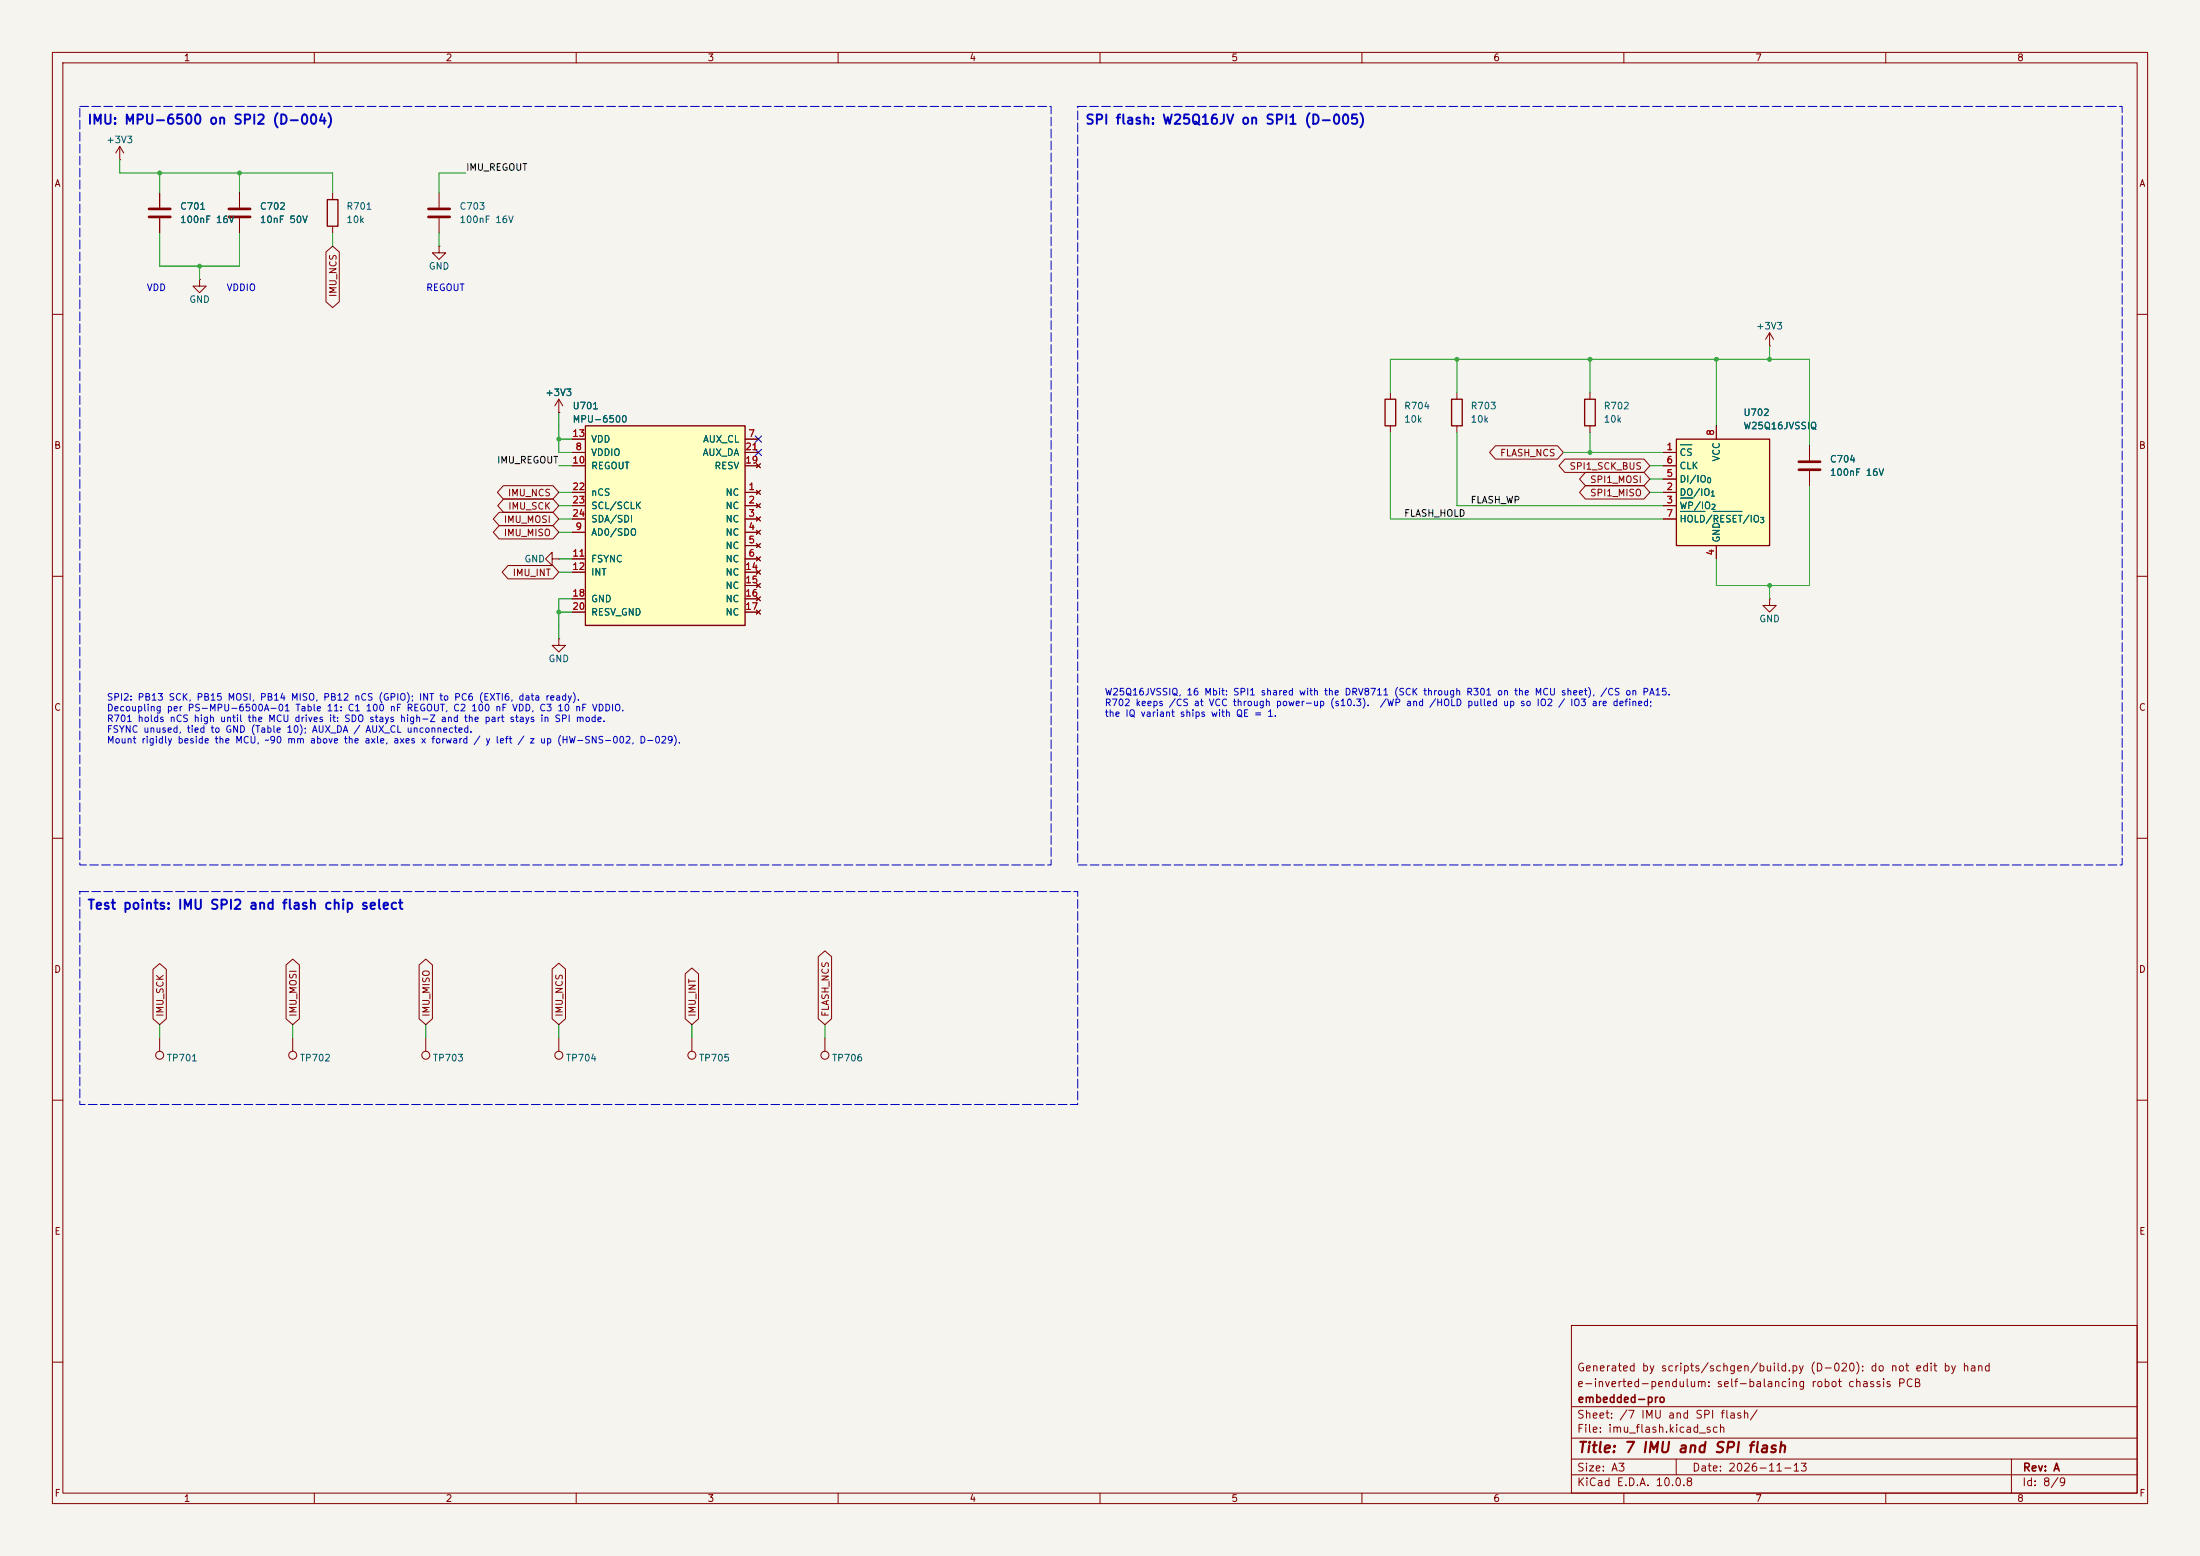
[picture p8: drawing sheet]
<svg xmlns="http://www.w3.org/2000/svg" width="420mm" height="297mm" viewBox="0 0 420 297" stroke-linecap="round" stroke-linejoin="round" font-family="sans-serif">
<path d="M0 0h420v297h-420z" fill="#f5f4ef" stroke="#f5f4ef" stroke-width=".19"/>
<g fill="none" stroke="#840000" stroke-width=".19">
<path d="M10 10h400v277h-400zM12 12h396v273h-396zM60 10v2M110 10v2M160 10v2M210 10v2M260 10v2M310 10v2M360 10v2M10 60h2M408 60h2M345.4 85.1v2.8"/>
<path d="M345.4 89.9v2.8M10 110h2M408 110h2M10 160h2M408 160h2M10 210h2M408 210h2M300 253h108v32h-108zM10 260h2M300 278.5h108M300 274.5h108M300 268.5h108"/>
<path d="M320 278.5v3M384 278.5v6.5M408 260h2M60 285v2M110 285v2M160 285v2M210 285v2M260 285v2M300 281.5h108M310 285v2M360 285v2"/>
</g>
<path d="M343.4 88.1h4.1M343.4 89.7h4.1" fill="none" stroke="#840000" stroke-width=".51"/>
<path d="M111.8 81.3h30.4v38.1h-30.4z" fill="#ffffc2"/>
<path d="M62.5 38.1h2v5.1h-2zM111.8 81.3h30.4v38.1h-30.4z" fill="none" stroke="#840000" stroke-width=".25"/>
<g fill="none" stroke="#840000" stroke-width=".19">
<path d="M30.5 36.8v2.8M63.5 36.8v1.3M83.8 36.8v2.8M30.5 41.7v2.8M63.5 43.2v1.3M83.8 41.7v2.8M109.2 94h2.6M109.2 96.5h2.6M109.2 99.1h2.6M109.2 83.8h2.6M109.2 86.4h2.6M109.2 88.9h2.6"/>
<path d="M142.2 94h2.6M142.2 96.5h2.6M142.2 99.1h2.6M142.2 83.8h2.6M142.2 86.4h2.6M142.2 88.9h2.6M144.4 93.6l.8 .8M144.4 96.1l.8 .8M144.4 98.7l.8 .7M144.4 88.5l.8 .8M145.2 93.6l-.8 .8M145.2 96.1l-.8 .8"/>
<path d="M145.2 98.7l-.8 .7M145.2 88.5l-.8 .8M109.2 101.6h2.6M109.2 106.7h2.6M109.2 109.2h2.6M109.2 114.3h2.6M109.2 116.8h2.6M142.2 101.6h2.6M142.2 104.1h2.6M142.2 106.7h2.6M142.2 109.2h2.6M142.2 111.8h2.6"/>
<path d="M142.2 114.3h2.6M142.2 116.8h2.6M144.4 101.2l.8 .8M144.4 103.8l.8 .7M144.4 106.3l.8 .8M144.4 108.8l.8 .8M144.4 111.4l.8 .7M144.4 113.9l.8 .8M144.4 116.5l.8 .7M145.2 101.2l-.8 .8M145.2 103.8l-.8 .7M145.2 106.3l-.8 .8"/>
<path d="M145.2 108.8l-.8 .8M145.2 111.4l-.8 .7M145.2 113.9l-.8 .8M145.2 116.5l-.8 .7M337.8 114.3v1.3h1.3l-1.3 1.2-1.3-1.2h1.3M337.8 114.3h.1M106.7 121.9v1.3h1.2l-1.2 1.3-1.3-1.3h1.3M106.7 121.9h.1M30.5 198.1v2.6M55.9 198.1v2.6M81.3 198.1v2.6M106.7 198.1v2.6"/>
<path d="M132.1 198.1v2.6M157.5 198.1v2.6"/>
<circle cx="30.5" cy="201.4" r=".76"/>
<circle cx="55.9" cy="201.4" r=".76"/>
<circle cx="81.3" cy="201.4" r=".76"/>
<circle cx="106.7" cy="201.4" r=".76"/>
<circle cx="132.1" cy="201.4" r=".76"/>
<circle cx="157.5" cy="201.4" r=".76"/>
</g>
<path d="M28.4 39.9h4.1M81.8 39.9h4.1M28.4 41.4h4.1M81.8 41.4h4.1" fill="none" stroke="#840000" stroke-width=".51"/>
<path d="M320 83.8h17.8v20.3h-17.8z" fill="#ffffc2"/>
<path d="M264.4 76.2h2v5.1h-2zM277.1 76.2h2v5.1h-2zM302.5 76.2h2v5.1h-2zM320 83.8h17.8v20.3h-17.8z" fill="none" stroke="#840000" stroke-width=".25"/>
<g fill="none" stroke="#840000" stroke-width=".19">
<path d="M22.9 30.5h.1M22.9 27.9l-.8 1.3M22.9 27.9l.7 1.3M22.9 27.9v2.6M30.5 36.8v2.8M45.7 36.8v2.8M30.5 41.7v2.8M38.1 53.3v1.3h1.3l-1.3 1.3-1.3-1.3h1.3M38.1 53.3h.1M45.7 41.7v2.8M62.2 48.1l1.3-1.1 1.3 1.1v9.5l-1.3 1.1-1.3-1.1zM83.8 47v1.3h1.3l-1.3 1.2-1.3-1.2h1.3"/>
<path d="M83.8 47h.1M106.7 78.7h.1M106.7 76.2l-.8 1.3M106.7 76.2l.7 1.3M106.7 76.2v2.5M265.4 74.9v1.3M278.1 74.9v1.3M303.5 74.9v1.3M337.8 66h.1M337.8 63.5l-.7 1.3M337.8 63.5l.8 1.3M337.8 63.5v2.5"/>
<path d="M95.3 97.8h10.3l1.1 1.3-1.1 1.2h-10.3l-1.1-1.2zM96.1 92.7h9.5l1.1 1.3-1.1 1.3h-9.5l-1.1-1.3zM96.1 95.2h9.5l1.1 1.3-1.1 1.3h-9.5l-1.1-1.3zM109.2 86.4h2.6M109.2 94h2.6M109.2 96.5h2.6M109.2 88.9h2.6M109.2 99.1h2.6M109.2 83.8h2.6M142.2 86.4h2.6M142.2 94h2.6M142.2 96.5h2.6"/>
<path d="M142.2 88.9h2.6M142.2 99.1h2.6M142.2 83.8h2.6M144.4 93.6l.8 .8M144.4 96.1l.8 .8M144.4 98.7l.8 .7M144.4 88.5l.8 .8M145.2 93.6l-.8 .8M145.2 96.1l-.8 .8M145.2 98.7l-.8 .7M145.2 88.5l-.8 .8M265.4 81.3v1.3"/>
<path d="M278.1 81.3v1.3M285.5 85.1h11.8l1.1 1.3-1.1 1.2h-11.8l-1.1-1.2zM298.7 87.6h15.1l1.2 1.3-1.2 1.3h-15.1l-1.1-1.3zM302.7 90.2h11.1l1.2 1.2-1.2 1.3h-11.1l-1.2-1.3zM302.7 92.7h11.1l1.2 1.3-1.2 1.3h-11.1l-1.2-1.3zM303.5 81.3v1.3M317.5 86.4h2.5M317.5 94h2.5M317.5 96.5h2.5M317.5 91.4h2.5M317.5 88.9h2.5M317.5 99.1h2.5"/>
<path d="M327.7 81.3v2.5M345.4 85.1v2.8M345.4 89.9v2.8M95.3 100.3h10.3l1.1 1.3-1.1 1.3h-10.3l-1.1-1.3zM97 107.9h8.6l1.1 1.3-1.1 1.3h-8.6l-1.1-1.3zM105.4 106.7v-1.3l-1.3 1.3 1.3 1.3v-1.3h1.3M106.7 106.7h.1M109.2 101.6h2.6M109.2 106.7h2.6M109.2 109.2h2.6M109.2 114.3h2.6M109.2 116.8h2.6"/>
<path d="M142.2 101.6h2.6M142.2 104.1h2.6M142.2 106.7h2.6M142.2 109.2h2.6M142.2 111.8h2.6M142.2 114.3h2.6M142.2 116.8h2.6M144.4 101.2l.8 .8M144.4 103.8l.8 .7M144.4 106.3l.8 .8M144.4 108.8l.8 .8M144.4 111.4l.8 .7"/>
<path d="M144.4 113.9l.8 .8M144.4 116.5l.8 .7M145.2 101.2l-.8 .8M145.2 103.8l-.8 .7M145.2 106.3l-.8 .8M145.2 108.8l-.8 .8M145.2 111.4l-.8 .7M145.2 113.9l-.8 .8M145.2 116.5l-.8 .7M327.7 104.1v2.6M29.2 185l1.3-1.1 1.3 1.1v9.5l-1.3 1.1-1.3-1.1zM54.6 184.2l1.3-1.1 1.3 1.1v10.3l-1.3 1.1-1.3-1.1z"/>
<path d="M80 184.2l1.3-1.1 1.3 1.1v10.3l-1.3 1.1-1.3-1.1zM105.4 185l1.3-1.1 1.3 1.1v9.5l-1.3 1.1-1.3-1.1zM130.8 185.9l1.3-1.1 1.3 1.1v8.6l-1.3 1.1-1.3-1.1zM156.2 182.6l1.3-1.1 1.3 1.1v11.9l-1.3 1.1-1.3-1.1z"/>
</g>
<path d="M320.8 84.9h2.2M320.8 95.1h2.4M320.8 97.6h4.7M327.1 97.6h5.5" fill="none" stroke="#006464" stroke-width=".19"/>
<path d="M43.7 39.9h4.1M43.7 41.4h4.1" fill="none" stroke="#840000" stroke-width=".51"/>
<g fill="none" stroke="#009600" stroke-width=".19">
<path d="M22.9 30.5v2.5h40.6v3.8M30.5 33v3.8M45.7 33v3.8M88.9 33h-5.1v3.8M30.5 44.5v6.3h15.2v-6.3M38.1 50.8v2.5M63.5 44.5v2.5M83.8 44.5v2.5M106.7 78.7v7.7h2.5M265.4 74.9v-6.3h80v16.5M278.1 68.6v6.3M303.5 68.6v6.3"/>
<path d="M327.7 68.6v12.7M337.8 66v2.6M106.7 94h2.5M106.7 99.1h2.5M106.7 96.5h2.5M106.7 88.9h2.5M106.7 83.8h2.5M265.4 82.6v16.5h52.1M278.1 82.6v13.9h39.4M298.4 86.4h19.1M303.5 82.6v3.8M315 94h2.5"/>
<path d="M315 88.9h2.5M315 91.4h2.5M345.4 92.7v19.1h-17.7v-5.1M106.7 101.6h2.5M106.7 106.7h2.5M106.7 109.2h2.5M106.7 116.8h2.5M109.2 114.3h-2.5v7.6M337.8 111.8v2.5M30.5 195.6v2.5M55.9 195.6v2.5M81.3 195.6v2.5"/>
<path d="M106.7 195.6v2.5M132.1 195.6v2.5M157.5 195.6v2.5"/>
</g>
<path d="M144.2 85.8l1.2 1.2M144.2 83.2l1.2 1.2M145.4 85.8l-1.2 1.2M145.4 83.2l-1.2 1.2" fill="none" stroke="#000084" stroke-width=".19"/>
<path d="M15.2 20.3h185.5v144.8h-185.5zM205.7 20.3h199.4v144.8h-199.4zM15.2 170.2h190.5v40.6h-190.5z" fill="none" stroke="#0000c2" stroke-width=".19" stroke-dasharray="1.7 .6"/>
<g fill="#009600">
<circle cx="303.5" cy="68.6" r=".46"/>
<circle cx="303.5" cy="86.4" r=".46"/>
<circle cx="278.1" cy="68.6" r=".46"/>
<circle cx="327.7" cy="68.6" r=".46"/>
<circle cx="337.8" cy="68.6" r=".46"/>
<circle cx="337.8" cy="111.8" r=".46"/>
<circle cx="106.7" cy="83.8" r=".46"/>
<circle cx="45.7" cy="33" r=".46"/>
<circle cx="106.7" cy="116.8" r=".46"/>
<circle cx="38.1" cy="50.8" r=".46"/>
<circle cx="30.5" cy="33" r=".46"/>
</g>
<text font-size="2" fill="#840000" x="301" y="277.8">Title: 7 IMU and SPI flash</text>
<g font-size="1.8" fill="#0000c2">
<text x="16.6" y="24.2">IMU: MPU-6500 on SPI2 (D-004)</text>
<text x="207.1" y="24.2">SPI flash: W25Q16JV on SPI1 (D-005)</text>
<text x="16.6" y="174">Test points: IMU SPI2 and flash chip select</text>
</g>
<g font-size="1.5" fill="#840000">
<text x="300.9" y="262.1">Generated by scripts/schgen/build.py (D-020): do not edit by hand</text>
<text x="300.9" y="265.1">e-inverted-pendulum: self-balancing robot chassis PCB</text>
<text x="301" y="268.1">embedded-pro</text>
<text x="300.9" y="273.8">File: imu_flash.kicad_sch</text>
<text x="300.9" y="271.1">Sheet: /7 IMU and SPI flash/</text>
<text x="300.9" y="281.2">Size: A3</text>
<text x="322.9" y="281.2">Date: 2026-11-13</text>
<text x="386" y="281.2">Rev: A</text>
<text x="300.9" y="284">KiCad E.D.A. 10.0.8</text>
<text x="385.9" y="284">Id: 8/9</text>
</g>
<g font-size="1.3" fill="#840000">
<text x="35" y="12">1</text>
<text x="85" y="12">2</text>
<text x="135" y="12">3</text>
<text x="185" y="12">4</text>
<text x="235" y="12">5</text>
<text x="285" y="12">6</text>
<text x="335" y="12">7</text>
<text x="385" y="12">8</text>
<text x="10.3" y="36">A</text>
<text x="408.3" y="36">A</text>
<text x="64.6" y="56.8" transform="rotate(-90 64.6 56.8)">IMU_NCS</text>
<text x="10.2" y="86">B</text>
<text x="286.3" y="87.4">FLASH_NCS</text>
<text x="299.5" y="90">SPI1_SCK_BUS</text>
<text x="408.2" y="86">B</text>
<text x="96.9" y="95">IMU_NCS</text>
<text x="303.4" y="92.5">SPI1_MOSI</text>
<text x="303.4" y="95">SPI1_MISO</text>
<text x="96.1" y="100.1">IMU_MOSI</text>
<text x="96.9" y="97.6">IMU_SCK</text>
<text x="96.1" y="102.7">IMU_MISO</text>
<text x="97.8" y="110.3">IMU_INT</text>
<text x="10.2" y="136">C</text>
<text x="408.2" y="136">C</text>
<text x="10.2" y="186">D</text>
<text x="408.2" y="186">D</text>
<text x="31.5" y="194.2" transform="rotate(-90 31.5 194.2)">IMU_SCK</text>
<text x="56.9" y="194.2" transform="rotate(-90 56.9 194.2)">IMU_MOSI</text>
<text x="82.3" y="194.2" transform="rotate(-90 82.3 194.2)">IMU_MISO</text>
<text x="107.7" y="194.2" transform="rotate(-90 107.7 194.2)">IMU_NCS</text>
<text x="133.1" y="194.2" transform="rotate(-90 133.1 194.2)">IMU_INT</text>
<text x="158.5" y="194.2" transform="rotate(-90 158.5 194.2)">FLASH_NCS</text>
<text x="10.3" y="236">E</text>
<text x="408.3" y="236">E</text>
<text x="10.3" y="286">F</text>
<text x="35" y="287">1</text>
<text x="85" y="287">2</text>
<text x="135" y="287">3</text>
<text x="185" y="287">4</text>
<text x="235" y="287">5</text>
<text x="285" y="287">6</text>
<text x="335" y="287">7</text>
<text x="385" y="287">8</text>
<text x="408.3" y="286">F</text>
</g>
<g font-size="1.3" fill="#006464">
<text x="20.2" y="27.6">+3V3</text>
<text x="34.3" y="40.3">C701</text>
<text x="49.5" y="40.3">C702</text>
<text x="66" y="40.3">R701</text>
<text x="87.6" y="40.3">C703</text>
<text x="34.3" y="42.9">100nF 16V</text>
<text x="49.5" y="42.9">10nF 50V</text>
<text x="66" y="42.9">10k</text>
<text x="87.6" y="42.9">100nF 16V</text>
<text x="81.8" y="51.8">GND</text>
<text x="36" y="58.1">GND</text>
<text x="335.2" y="63.2">+3V3</text>
<text x="104" y="75.9">+3V3</text>
<text x="109.2" y="78.4">U701</text>
<text x="109.2" y="81">MPU-6500</text>
<text x="268" y="78.4">R704</text>
<text x="268" y="81">10k</text>
<text x="280.7" y="78.4">R703</text>
<text x="280.7" y="81">10k</text>
<text x="306.1" y="78.4">R702</text>
<text x="306.1" y="81">10k</text>
<text x="332.7" y="79.7">U702</text>
<text x="332.7" y="82.2">W25Q16JVSSIQ</text>
<text x="112.7" y="87.3">VDDIO</text>
<text x="112.7" y="89.9">REGOUT</text>
<text x="112.7" y="84.8">VDD</text>
<text x="134" y="87.3">AUX_DA</text>
<text x="134.1" y="84.8">AUX_CL</text>
<text x="136.3" y="89.9">RESV</text>
<text x="320.5" y="87.3">CS</text>
<text x="320.5" y="89.9">CLK</text>
<text x="328.6" y="88.2" transform="rotate(-90 328.6 88.2)">VCC</text>
<text x="349.2" y="88.6">C704</text>
<text x="112.7" y="94.9">nCS</text>
<text x="138.4" y="94.9">NC</text>
<text x="320.5" y="94.9">DO/IO</text>
<text x="320.5" y="92.4">DI/IO</text>
<text x="349.2" y="91.1">100nF 16V</text>
<text x="112.7" y="97.5">SCL/SCLK</text>
<text x="112.7" y="100">SDA/SDI</text>
<text x="138.4" y="97.5">NC</text>
<text x="138.4" y="100">NC</text>
<text x="320.5" y="97.5">WP/IO</text>
<text x="320.5" y="100">HOLD/RESET/IO</text>
<text x="100" y="107.6">GND</text>
<text x="112.7" y="102.6">AD0/SDO</text>
<text x="112.7" y="107.6">FSYNC</text>
<text x="138.4" y="102.6">NC</text>
<text x="138.4" y="105.1">NC</text>
<text x="138.4" y="107.6">NC</text>
<text x="328.6" y="103.7" transform="rotate(-90 328.6 103.7)">GND</text>
<text x="112.7" y="110.2">INT</text>
<text x="138.4" y="110.2">NC</text>
<text x="138.4" y="112.7">NC</text>
<text x="112.7" y="115.3">GND</text>
<text x="112.7" y="117.8">RESV_GND</text>
<text x="138.4" y="115.3">NC</text>
<text x="138.4" y="117.8">NC</text>
<text x="335.8" y="119.1">GND</text>
<text x="104.6" y="126.7">GND</text>
<text x="31.7" y="202.9">TP701</text>
<text x="57.1" y="202.9">TP702</text>
<text x="82.5" y="202.9">TP703</text>
<text x="107.9" y="202.9">TP704</text>
<text x="133.3" y="202.9">TP705</text>
<text x="158.7" y="202.9">TP706</text>
</g>
<g font-size="1.3" fill="#0f0f0f">
<text x="88.9" y="32.9">IMU_REGOUT</text>
<text x="94.8" y="88.8">IMU_REGOUT</text>
<text x="267.9" y="98.9">FLASH_HOLD</text>
<text x="280.6" y="96.4">FLASH_WP</text>
</g>
<g font-size="1.3" fill="#0000c2">
<text x="27.9" y="55.9">VDD</text>
<text x="43.2" y="55.9">VDDIO</text>
<text x="81.3" y="55.9">REGOUT</text>
<text x="20.3" y="134">SPI2: PB13 SCK, PB15 MOSI, PB14 MISO, PB12 nCS (GPIO); INT to PC6 (EXTI6, data ready).</text>
<text x="20.3" y="136.1">Decoupling per PS-MPU-6500A-01 Table 11: C1 100 nF REGOUT, C2 100 nF VDD, C3 10 nF VDDIO.</text>
<text x="210.8" y="133">W25Q16JVSSIQ, 16 Mbit: SPI1 shared with the DRV8711 (SCK through R301 on the MCU sheet), /CS on PA15.</text>
<text x="210.8" y="135.1">R702 keeps /CS at VCC through power-up (s10.3).</text>
<text x="210.8" y="137.1">the IQ variant ships with QE = 1.</text>
<text x="263.3" y="135.1">/WP and /HOLD pulled up so IO2 / IO3 are defined;</text>
<text x="20.3" y="138.1">R701 holds nCS high until the MCU drives it: SDO stays high-Z and the part stays in SPI mode.</text>
<text x="20.3" y="140.2">FSYNC unused, tied to GND (Table 10); AUX_DA / AUX_CL unconnected.</text>
<text x="20.3" y="142.2">Mount rigidly beside the MCU, ~90 mm above the axle, axes x forward / y left / z up (HW-SNS-002, D-029).</text>
</g>
<g font-size="1.3" fill="#a90000">
<text x="109.2" y="83.7">13</text>
<text x="142.8" y="83.7">7</text>
<text x="327.5" y="83.3" transform="rotate(-90 327.5 83.3)">8</text>
<text x="109.2" y="88.8">10</text>
<text x="109.8" y="86.2">8</text>
<text x="142.2" y="88.8">19</text>
<text x="142.2" y="86.2">21</text>
<text x="318" y="86.2">1</text>
<text x="318" y="88.8">6</text>
<text x="109.2" y="93.8">22</text>
<text x="142.8" y="93.8">1</text>
<text x="318" y="93.8">2</text>
<text x="318" y="91.3">5</text>
<text x="109.2" y="96.4">23</text>
<text x="109.2" y="98.9">24</text>
<text x="109.8" y="101.5">9</text>
<text x="142.8" y="96.4">2</text>
<text x="142.8" y="98.9">3</text>
<text x="142.8" y="101.5">4</text>
<text x="318" y="96.4">3</text>
<text x="318" y="98.9">7</text>
<text x="109.2" y="106.5">11</text>
<text x="142.8" y="104">5</text>
<text x="142.8" y="106.5">6</text>
<text x="327.5" y="106.1" transform="rotate(-90 327.5 106.1)">4</text>
<text x="109.2" y="109.1">12</text>
<text x="142.2" y="109.1">14</text>
<text x="142.2" y="111.6">15</text>
<text x="109.2" y="114.2">18</text>
<text x="109.2" y="116.7">20</text>
<text x="142.2" y="114.2">16</text>
<text x="142.2" y="116.7">17</text>
</g>
<g font-size="1" fill="#006464">
<text x="325.7" y="92.5">0</text>
<text x="326.4" y="95">1</text>
<text x="326.5" y="97.5">2</text>
<text x="335.8" y="100.1">3</text>
</g>
</svg>
